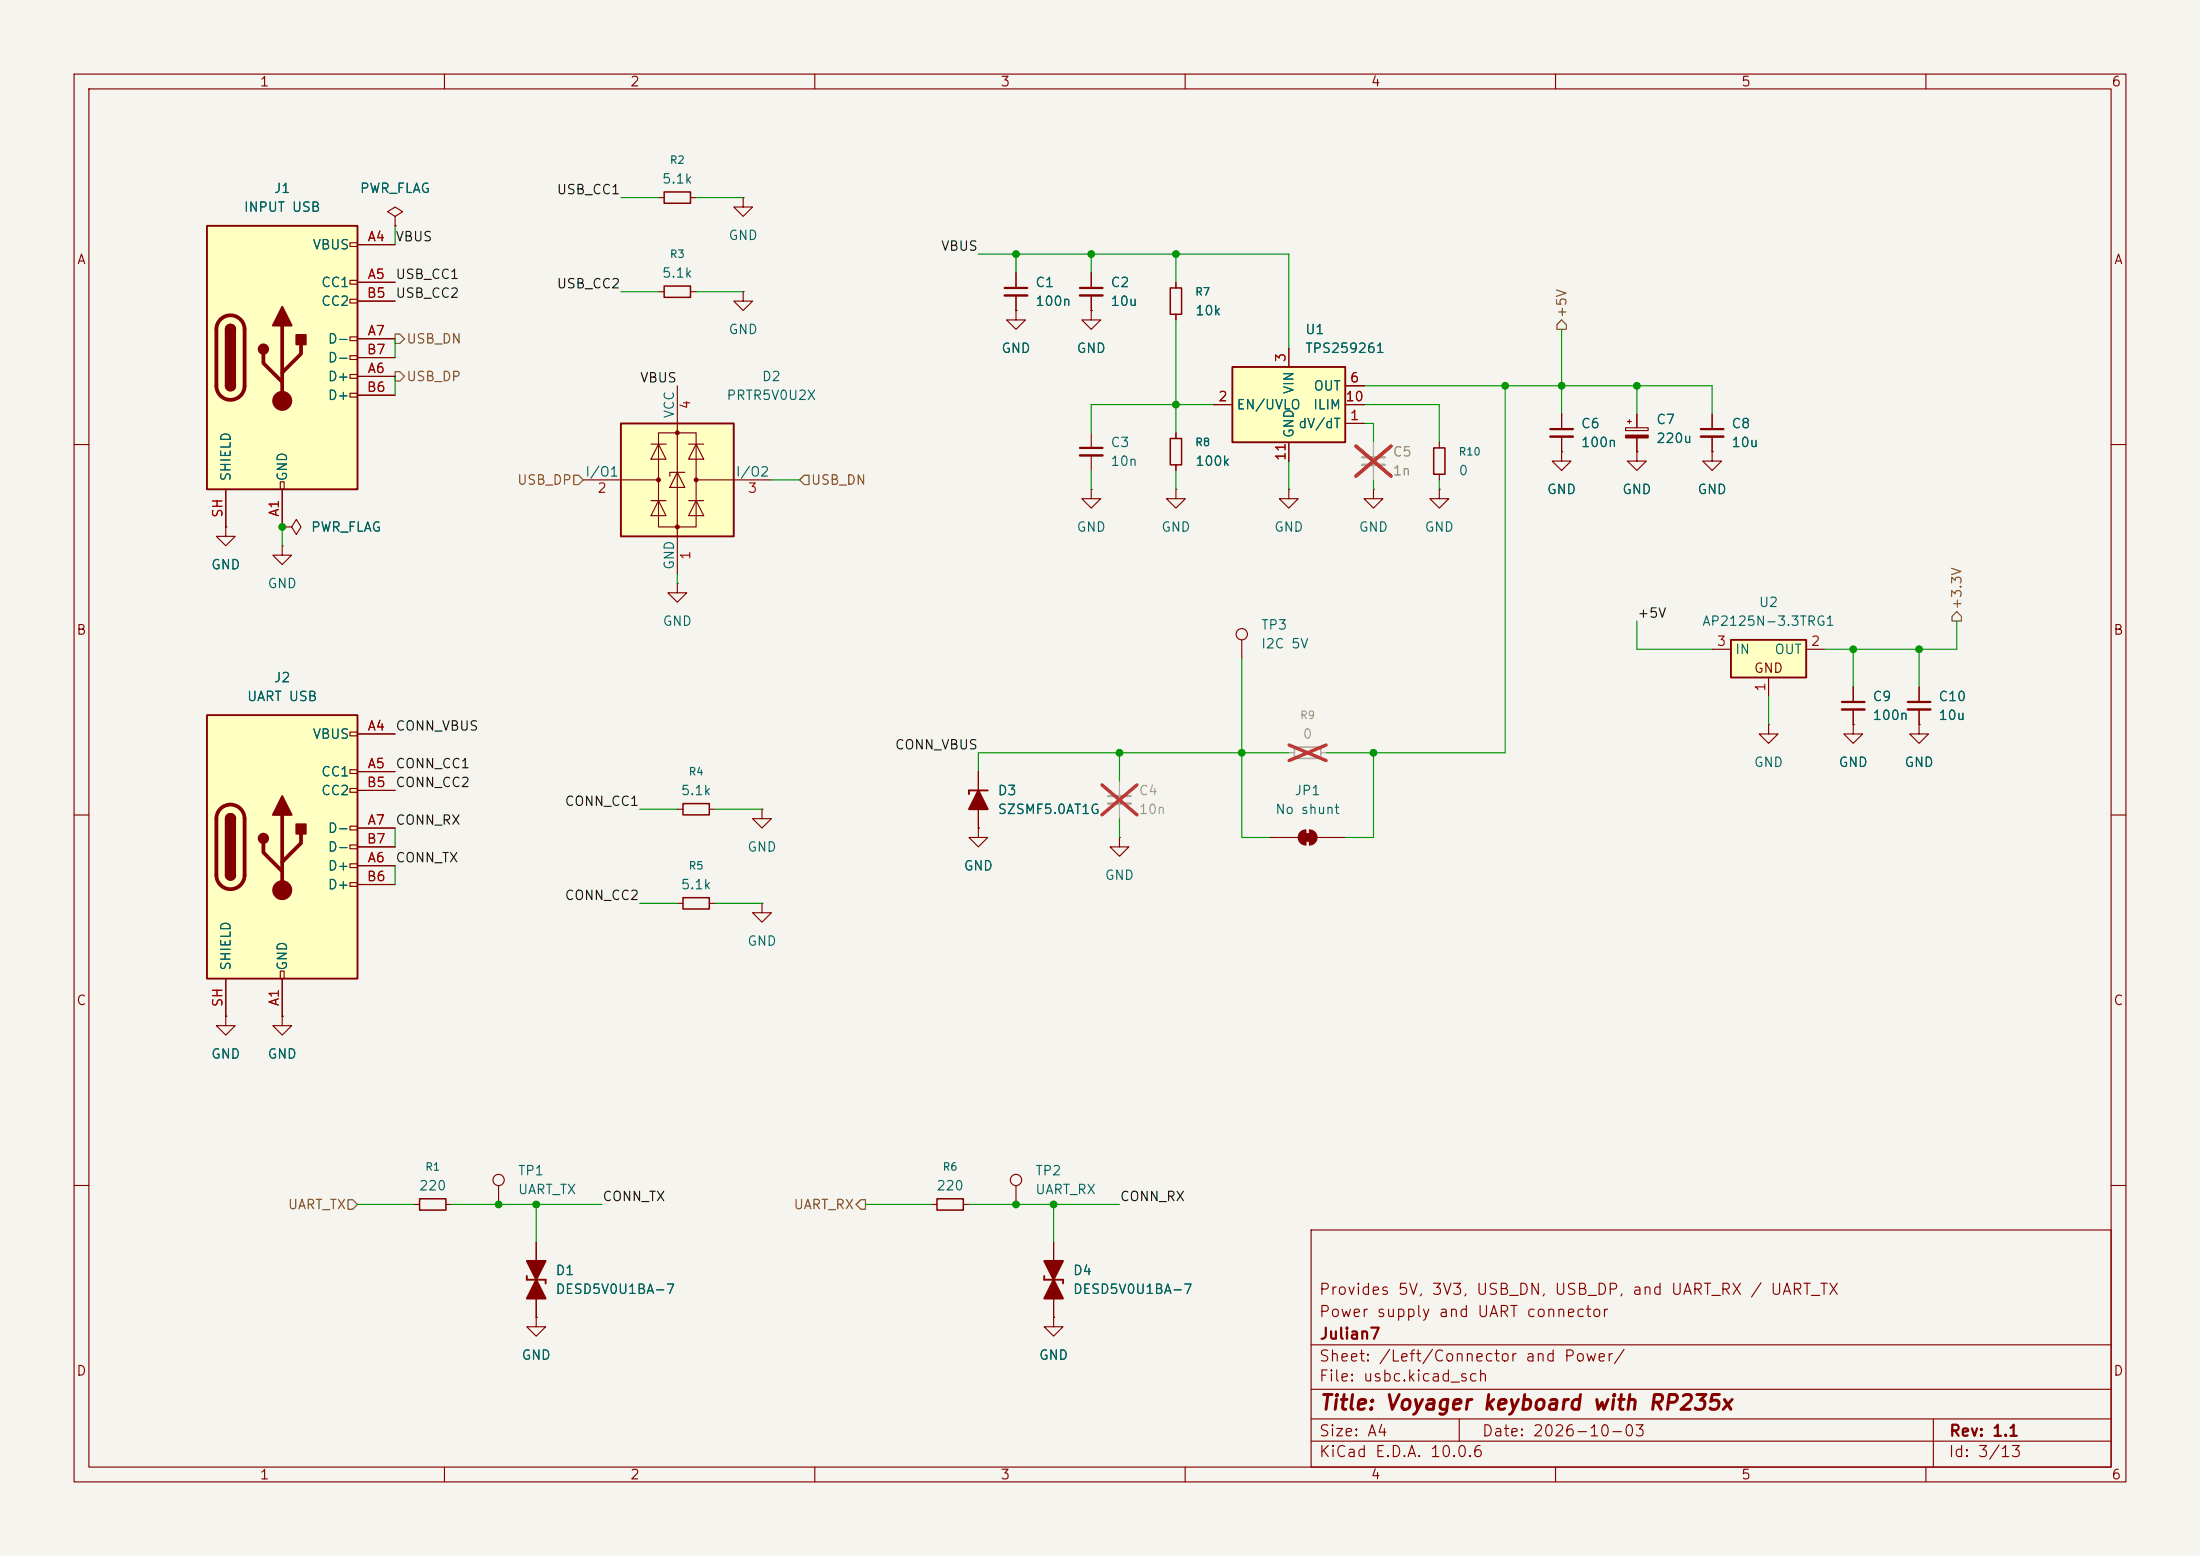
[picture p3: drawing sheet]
<svg xmlns="http://www.w3.org/2000/svg" width="297mm" height="210mm" viewBox="0 0 297 210" stroke-linecap="round" stroke-linejoin="round" font-family="sans-serif">
<path d="M0 0h297v210h-297z" fill="#f5f4ef" stroke="#f5f4ef" stroke-width=".14"/>
<g fill="none" stroke="#840000" stroke-width=".15">
<path d="M10 10h277v190h-277zM12 12h273v186h-273zM60 10v2M110 10v2M160 10v2M210 10v2M260 10v2M53.3 29.2l1.1-.6-1.1-.7-1 .7 1 .6v1.3M53.3 30.5h.1M100.3 39.4v1.2h1.3l-1.3 1.3-1.2-1.3h1.2M100.3 39.4h.1M137.2 36.8v2.1"/>
<path d="M137.2 39.9v2M137.2 41.9v1.3h1.2l-1.2 1.3-1.3-1.3h1.3M137.2 41.9h.1M210.8 55.9v2M210.8 58.9v2.1M10 60h2M147.3 66v1.3h1.3l-1.3 1.3-1.3-1.3h1.3M147.3 66h.1M158.7 66v1.3h1.3l-1.3 1.3-1.2-1.3h1.2M158.7 66h.1M210.8 61v1.2h1.3l-1.3 1.3-1.3-1.3h1.3M210.8 61h.1"/>
<path d="M285 60h2M10 110h2M285 110h2M10 160h2M125.7 162.6h.8M130 162.6h.8M177 166h108v32h-108zM285 160h2M60 198v2M110 198v2M160 198v2M177 194.5h108"/>
<path d="M177 191.5h108M177 187.5h108M177 181.5h108M197 191.5v3M210 198v2M260 198v2M261 191.5v6.5"/>
</g>
<path d="M135.6 38.9h3.1M209.3 57.9h3" fill="none" stroke="#840000" stroke-width=".3"/>
<path d="M135.6 39.9h3.1M209.3 58.9h3" fill="none" stroke="#840000" stroke-width=".33"/>
<path d="M126.5 161.8h3.5v1.5h-3.5z" fill="none" stroke="#840000" stroke-width=".2"/>
<path d="M27.9 30.5h20.4v35.5h-20.4z" fill="#ffffc2"/>
<g fill="none" stroke="#840000" stroke-width=".15">
<path d="M47.2 32.8h1.1v.5h-1.1zM47.2 37.8h1.1v.6h-1.1zM48.3 33h5M48.3 38.1h5M88.9 26.7h.8M88.9 39.4h.8M93.2 26.7h.8M93.2 39.4h.8M100.3 26.7v1.2h1.3l-1.3 1.3-1.2-1.3h1.2M100.3 26.7h.1M147.3 36.8v2.1M147.3 39.9v2"/>
<path d="M158.7 38.1v.8M47.2 40.4h1.1v.5h-1.1zM47.2 45.5h1.1v.5h-1.1zM47.2 48h1.1v.5h-1.1zM47.2 50.5h1.1v.6h-1.1zM47.2 53.1h1.1v.5h-1.1zM48.3 50.8h5M48.3 45.7h5M48.3 40.6h5M48.3 53.3h5M48.3 48.3h5M158.7 42.4v.8"/>
<path d="M158.7 58.4v.8M30.5 71.1v1.3h1.2l-1.2 1.3-1.3-1.3h1.3M30.5 71.1h.1M30.5 66v5.1M37.8 65h.6v1h-.6zM38.1 71.1h1.3l.6-1 .6 1-.6 1-.6-1M38.1 71.1h.1M38.1 73.7v1.2h1.3l-1.3 1.3-1.3-1.3h1.3M38.1 73.7h.1M38.1 66v5.1M158.7 62.7v.8"/>
</g>
<path d="M27.9 30.5h20.4v35.5h-20.4zM30.5 44.5a.64 .64 0 0 1 .6-.7 .64 .64 0 0 1 .6 .7M30.5 52.1a.64 .64 0 0 0 .6 .6 .64 .64 0 0 0 .6-.6" fill="none" stroke="#840000" stroke-width=".25"/>
<path d="M29.8 43.1a1.9 1.9 0 0 1 2-.4 1.9 1.9 0 0 1 1.2 1.8v7.6a1.91 1.91 0 0 1-1.9 1.9 1.91 1.91 0 0 1-1.9-1.9v-7.6a1.9 1.9 0 0 1 .6-1.4zM35.6 47.8v1.2l2.5 2.6M38.1 43.9v10.2M40.6 46.5v1.3l-2.5 2.5" fill="none" stroke="#840000" stroke-width=".51"/>
<g fill="#840000" stroke="#840000" stroke-width=".25">
<path d="M30.5 44.5h1.2v7.6h-1.2z"/>
<path d="M30.7 44a.64 .64 0 0 1 .7-.1 .64 .64 0 0 1 .3 .6h-1.2z"/>
<path d="M30.5 52.1h1.2a.64 .64 0 0 1-.6 .6 .64 .64 0 0 1-.6-.6z"/>
<path d="M38.1 41.4l1.3 2.5h-2.6z"/>
<path d="M40 45.2h1.3v1.3h-1.3z"/>
<circle cx="35.6" cy="47.1" r=".63"/>
</g>
<circle cx="38.1" cy="54.1" r="1.27" fill="#840000" stroke="#840000" stroke-width=".15"/>
<path d="M145.8 38.9h3" fill="none" stroke="#840000" stroke-width=".3"/>
<path d="M145.8 39.9h3" fill="none" stroke="#840000" stroke-width=".33"/>
<path d="M89.7 25.9h3.5v1.5h-3.5zM89.7 38.6h3.5v1.5h-3.5zM158 38.9h1.5v3.5h-1.5zM158 59.2h1.5v3.5h-1.5z" fill="none" stroke="#840000" stroke-width=".2"/>
<path d="M166.4 49.5h15.2v10.2h-15.2z" fill="#ffffc2"/>
<path d="M166.4 49.5h15.2v10.2h-15.2zM133.3 106.7h-2.5v.5M71.1 172.2v.5h2.6v.5M141 172.2v.5h2.5v.5" fill="none" stroke="#840000" stroke-width=".25"/>
<g fill="none" stroke="#840000" stroke-width=".15">
<path d="M163.8 54.6h2.6M174 47v2.5M174 59.7v2.5M181.6 57.2h2.5M181.6 54.6h2.5M181.6 52.1h2.5M194.3 59.7v.8M174 66v1.3h1.3l-1.3 1.3-1.3-1.3h1.3M174 66h.1M185.4 66v1.3h1.3l-1.3 1.3-1.3-1.3h1.3M185.4 66h.1M194.3 66v1.3h1.3l-1.3 1.3-1.3-1.3h1.3"/>
<path d="M194.3 66h.1M194.3 64v.8M167.6 86.4v2.5M132.1 104.1v7.7M171.4 113h3.9M176.3 112v2M176.8 112v2M177.8 113h3.8M72.4 177.8v1.3h1.3l-1.3 1.2-1.3-1.2h1.3M72.4 177.8h.1M72.4 167.6v2.6M72.4 171.5v2.5"/>
<path d="M72.4 175.3v2.5M137.2 160v2.6M142.2 177.8v1.3h1.3l-1.3 1.2-1.2-1.2h1.2M142.2 177.8h.1M142.2 167.6v2.6M142.2 171.5v2.5M142.2 175.3v2.5"/>
<circle cx="167.6" cy="85.6" r=".76"/>
<circle cx="137.2" cy="159.3" r=".76"/>
</g>
<path d="M183.9 61.7h3" fill="none" stroke="#9c9b98" stroke-width=".3"/>
<path d="M183.9 62.7h3" fill="none" stroke="#9c9b98" stroke-width=".33"/>
<path d="M185.4 59.7v2M185.4 62.7v2.1M174 101.6h.8M178.3 101.6h.8" fill="none" stroke="#9c9b98" stroke-width=".15"/>
<path d="M183.1 60.2l4.7 4.1M187.8 60.2l-4.7 4.1M174 100.5l5 2.2M179 100.5l-5 2.2" fill="none" stroke="#e12e31" stroke-width=".46"/>
<g fill="#840000" stroke="#840000" stroke-width=".25">
<path d="M142.2 172.7l1.3 2.6h-2.5z"/>
<path d="M141 170.2h2.5l-1.3 2.5z"/>
<path d="M72.4 172.7l1.3 2.6h-2.6z"/>
<path d="M71.1 170.2h2.6l-1.3 2.5z"/>
<path d="M132.1 106.7l1.2 2.5h-2.5z"/>
</g>
<path d="M193.5 60.5h1.6v3.5h-1.6z" fill="none" stroke="#840000" stroke-width=".2"/>
<path d="M174.8 100.8h3.5v1.6h-3.5z" fill="none" stroke="#9c9b98" stroke-width=".2"/>
<g fill="#840000" stroke="#840000" stroke-width=".15">
<path d="M176 112.5h1v1h-1z"/>
<path d="M175.6 112.3l.3-.2 .4-.1v2a1.02 1.02 0 0 1-1-.6 1.02 1.02 0 0 1 .3-1.1z"/>
<path d="M176.8 112a1.02 1.02 0 0 1 1 1 1.02 1.02 0 0 1-1 1z"/>
</g>
<path d="M83.8 57.2h15.3v15.2h-15.3z" fill="#ffffc2"/>
<path d="M83.8 57.2h15.3v15.2h-15.3z" fill="none" stroke="#840000" stroke-width=".25"/>
<g fill="none" stroke="#840000" stroke-width=".15">
<path d="M87.9 59.9h2M88.9 58.4h5.1v12.7h-5.1zM88.9 59.9l1 2.1h-2zM91.4 52.1v25.4M93 59.9h2M94 59.9l1 2.1h-2zM147.3 41.9v1.3h1.3l-1.3 1.3-1.3-1.3h1.3M147.3 41.9h.1M147.3 58.4v2.1M78.7 64.8h10.2M87.9 67.6h2M88.9 67.6l1 2h-2z"/>
<path d="M91.4 63.8l1.1 2h-2.1zM92.5 63.8h-2.1v.5M93 67.6h2M94 67.6l1 2h-2zM94 64.8h10.1M147.3 61.5v2M238.8 97.8v1.3h1.2l-1.2 1.2-1.3-1.2h1.3M238.8 97.8h.1M250.2 97.8v1.3h1.3l-1.3 1.2-1.3-1.2h1.3M250.2 97.8h.1M259.1 92.7v2M259.1 95.8v2"/>
<path d="M132.1 111.8v1.2h1.2l-1.2 1.3-1.3-1.3h1.3M132.1 111.8h.1M151.1 113v1.3h1.3l-1.3 1.3-1.2-1.3h1.2M151.1 113h.1M91.4 121.9h.8M95.8 121.9h.7M102.9 121.9v1.3h1.2l-1.2 1.3-1.3-1.3h1.3M102.9 121.9h.1M67.3 160v2.6"/>
<circle cx="67.3" cy="159.3" r=".76"/>
</g>
<g fill="#840000" stroke="#840000" stroke-width=".15">
<circle cx="88.9" cy="64.8" r=".25"/>
<circle cx="91.4" cy="58.4" r=".25"/>
<circle cx="91.4" cy="71.1" r=".25"/>
<circle cx="94" cy="64.8" r=".25"/>
</g>
<path d="M149.6 107.4h3.1" fill="none" stroke="#9c9b98" stroke-width=".3"/>
<path d="M149.6 108.5h3.1" fill="none" stroke="#9c9b98" stroke-width=".33"/>
<path d="M151.1 105.4v2M151.1 108.5v2" fill="none" stroke="#9c9b98" stroke-width=".15"/>
<path d="M148.8 105.9l4.7 4.1M153.5 105.9l-4.7 4.1" fill="none" stroke="#e12e31" stroke-width=".46"/>
<path d="M92.2 121.2h3.6v1.5h-3.6z" fill="none" stroke="#840000" stroke-width=".2"/>
<path d="M145.8 60.5h3M257.6 94.7h3" fill="none" stroke="#840000" stroke-width=".3"/>
<path d="M145.8 61.5h3M257.6 95.8h3" fill="none" stroke="#840000" stroke-width=".33"/>
<path d="M233.7 86.4h10.1v5h-10.1z" fill="#ffffc2"/>
<path d="M233.7 86.4h10.1v5h-10.1z" fill="none" stroke="#840000" stroke-width=".25"/>
<g fill="none" stroke="#840000" stroke-width=".15">
<path d="M219.5 57.7h3v.4h-3zM219.7 56.9h.5M220 56.6v.6M221 55.9v1.8M221 59.1v1.9M231.1 55.9v2M231.1 58.9v2.1M91.4 78.7v1.3h1.3l-1.3 1.3-1.2-1.3h1.2M91.4 78.7h.1M221 61v1.2h1.2l-1.2 1.3-1.3-1.3h1.3M221 61h.1M231.1 61v1.2h1.3l-1.3 1.3-1.2-1.3h1.2"/>
<path d="M231.1 61h.1M231.1 87.6h2.6M238.8 91.4v2.6M243.8 87.6h2.6M250.2 92.7v2M250.2 95.8v2M259.1 97.8v1.3h1.2l-1.2 1.2-1.3-1.2h1.3M259.1 97.8h.1M91.4 109.2h.8M95.8 109.2h.7"/>
</g>
<path d="M229.6 57.9h3.1M248.7 94.7h3" fill="none" stroke="#840000" stroke-width=".3"/>
<path d="M229.6 58.9h3.1M248.7 95.8h3" fill="none" stroke="#840000" stroke-width=".33"/>
<path d="M219.5 58.7h3v.4h-3z" fill="#840000" stroke="#840000" stroke-width=".15"/>
<path d="M92.2 108.5h3.6v1.5h-3.6z" fill="none" stroke="#840000" stroke-width=".2"/>
<path d="M27.9 96.5h20.4v35.6h-20.4z" fill="#ffffc2"/>
<g fill="none" stroke="#840000" stroke-width=".15">
<path d="M48.3 33h5M48.3 38.1h5M53.3 30.5h.1M137.2 36.8v2.1M137.2 39.9v2M147.3 36.8v2.1M147.3 39.9v2M158.7 38.1v.8M48.3 50.8h5M48.3 45.7h5M48.3 40.6h5M48.3 53.3h5"/>
<path d="M48.3 48.3h5M137.2 41.9h.1M147.3 41.9h.1M158.7 42.4v.8M158.7 58.4v.8M163.8 54.6h2.6M174 47v2.5M174 59.7v2.5M181.6 57.2h2.5M181.6 54.6h2.5M181.6 52.1h2.5M210.8 55.9v2"/>
<path d="M210.8 58.9v2.1M221 55.9v1.8M221 59.1v1.9M231.1 55.9v2M231.1 58.9v2.1M30.5 71.1h.1M30.5 66v5.1M38.1 71.1h.1M38.1 66v5.1M158.7 62.7v.8M210.8 61h.1M221 61h.1"/>
<path d="M231.1 61h.1M47.2 98.8h1.1v.5h-1.1zM48.3 99.1h5M250.2 97.8h.1M250.2 92.7v2M250.2 95.8v2M259.1 97.8h.1M259.1 92.7v2M259.1 95.8v2M47.2 103.9h1.1v.5h-1.1zM47.2 106.4h1.1v.5h-1.1zM47.2 111.5h1.1v.5h-1.1z"/>
<path d="M47.2 114h1.1v.6h-1.1zM47.2 116.6h1.1v.5h-1.1zM47.2 119.1h1.1v.5h-1.1zM48.3 104.1h5M48.3 116.8h5M48.3 111.8h5M48.3 106.7h5M48.3 119.4h5M48.3 114.3h5M102.9 109.2v1.3h1.2l-1.2 1.3-1.3-1.3h1.3M102.9 109.2h.1M132.1 111.8h.1"/>
<path d="M132.1 104.1v2.6M132.1 109.2v2.6M30.5 137.2v1.2h1.2l-1.2 1.3-1.3-1.3h1.3M30.5 137.2h.1M30.5 132.1v5.1M37.8 131.1h.6v1h-.6zM38.1 137.2v1.2h1.3l-1.3 1.3-1.3-1.3h1.3M38.1 137.2h.1M38.1 132.1v5.1M55.9 162.6h.7M60.2 162.6h.8M72.4 177.8h.1"/>
<path d="M72.4 167.6v2.6M72.4 175.3v2.5M142.2 177.8h.1M142.2 167.6v2.6M142.2 175.3v2.5"/>
</g>
<path d="M27.9 96.5h20.4v35.6h-20.4zM30.5 110.5a.64 .64 0 0 1 .6-.6 .64 .64 0 0 1 .6 .6M30.5 118.1a.64 .64 0 0 0 .6 .6 .64 .64 0 0 0 .6-.6" fill="none" stroke="#840000" stroke-width=".25"/>
<path d="M29.8 109.2a1.9 1.9 0 0 1 2-.5 1.9 1.9 0 0 1 1.2 1.8v7.6a1.91 1.91 0 0 1-1.9 1.9 1.91 1.91 0 0 1-1.9-1.9v-7.6a1.9 1.9 0 0 1 .6-1.3zM35.6 113.8v1.3l2.5 2.5M38.1 110v10.1M40.6 112.5v1.3l-2.5 2.5" fill="none" stroke="#840000" stroke-width=".51"/>
<g fill="#840000" stroke="#840000" stroke-width=".25">
<path d="M30.5 110.5h1.2v7.6h-1.2z"/>
<path d="M30.7 110a.64 .64 0 0 1 .7-.1 .64 .64 0 0 1 .3 .6h-1.2z"/>
<path d="M30.5 118.1h1.2a.64 .64 0 0 1-.6 .6 .64 .64 0 0 1-.6-.6z"/>
<path d="M38.1 107.4l1.3 2.6h-2.6z"/>
<path d="M40 111.3h1.3v1.2h-1.3z"/>
<circle cx="35.6" cy="113.2" r=".63"/>
</g>
<circle cx="38.1" cy="120.1" r="1.27" fill="#840000" stroke="#840000" stroke-width=".15"/>
<path d="M56.6 161.8h3.6v1.5h-3.6z" fill="none" stroke="#840000" stroke-width=".2"/>
<path d="M53.3 45.1h.7l.6 .6-.6 .7h-.7zM53.3 50.2h.7l.6 .6-.6 .6h-.7zM210.8 43.2l.7 .6v.7h-1.3v-.7zM77.5 64.1h.6l.6 .7-.6 .6h-.6zM107.9 64.8l.7-.7h.6v1.3h-.6zM263.5 83.2l.7-.6 .6 .6v.6h-1.3zM47 161.9h.6l.7 .7-.7 .6h-.6zM116.2 161.9h.6v1.3h-.6l-.6-.6z" fill="none" stroke="#725600" stroke-width=".15"/>
<g fill="none" stroke="#009600" stroke-width=".15">
<path d="M53.3 30.5v2.5M83.8 39.4h5.1M83.8 26.7h5.1M94 39.4h6.3M94 26.7h6.3M132.1 34.3h41.9v12.7M137.2 34.3v2.5M147.3 34.3v2.5M158.7 34.3v3.8M53.3 45.7v2.6M53.3 50.8v2.5M158.7 43.2v15.2"/>
<path d="M163.8 54.6h-16.5v3.8M184.1 52.1h47v3.8M184.1 54.6h10.2v5.1M184.1 57.2h1.3v2.5M203.2 52.1v49.5h-24.1M210.8 44.5v11.4M221 52.1v3.8M38.1 71.1v2.6M91.4 77.5v1.2M104.1 64.8h3.8M147.3 63.5v2.5M158.7 63.5v2.5"/>
<path d="M174 62.2v3.8M185.4 64.8v1.2M194.3 64.8v1.2M167.6 88.9v24.1h3.8M221 83.8v3.8h10.1M238.8 94v3.8M250.2 87.6v5.1M259.1 87.6v5.1M264.2 83.8v3.8h-17.8M53.3 111.8v2.5M53.3 116.8v2.6M86.4 109.2h5"/>
<path d="M96.5 109.2h6.4M151.1 101.6v3.8M151.1 110.5v2.5M174 101.6h-41.9v2.5M185.4 101.6v11.4h-3.8M86.4 121.9h5M96.5 121.9h6.4M48.3 162.6h7.6M61 162.6h20.3M72.4 162.6v5M116.8 162.6h8.9M130.8 162.6h20.3"/>
<path d="M142.2 162.6v5"/>
</g>
<path d="M185.4 59.7v2M185.4 62.7v2.1" fill="none" stroke="#9c9b98" stroke-width=".15"/>
<path d="M183.1 60.2l4.7 4.1M187.8 60.2l-4.7 4.1" fill="none" stroke="#e12e31" stroke-width=".46"/>
<g fill="#009600" stroke="#009600" stroke-width=".14">
<circle cx="38.1" cy="71.1" r=".46"/>
<circle cx="210.8" cy="52.1" r=".46"/>
<circle cx="203.2" cy="52.1" r=".46"/>
<circle cx="167.6" cy="101.6" r=".46"/>
<circle cx="72.4" cy="162.6" r=".46"/>
<circle cx="250.2" cy="87.6" r=".46"/>
<circle cx="185.4" cy="101.6" r=".46"/>
<circle cx="221" cy="52.1" r=".46"/>
<circle cx="259.1" cy="87.6" r=".46"/>
<circle cx="151.1" cy="101.6" r=".46"/>
<circle cx="67.3" cy="162.6" r=".46"/>
<circle cx="137.2" cy="162.6" r=".46"/>
<circle cx="142.2" cy="162.6" r=".46"/>
<circle cx="158.7" cy="34.3" r=".46"/>
<circle cx="137.2" cy="34.3" r=".46"/>
<circle cx="158.7" cy="54.6" r=".46"/>
<circle cx="147.3" cy="34.3" r=".46"/>
</g>
<text font-size="2" fill="#840000" x="178" y="190.8">Title: Voyager keyboard with RP235x</text>
<g font-size="1.5" fill="#840000">
<text x="178" y="178.1">Power supply and UART connector</text>
<text x="178" y="175.1">Provides 5V, 3V3, USB_DN, USB_DP, and UART_RX / UART_TX</text>
<text x="178" y="184.1">Sheet: /Left/Connector and Power/</text>
<text x="178" y="181.1">Julian7</text>
<text x="178" y="186.8">File: usbc.kicad_sch</text>
<text x="178" y="197">KiCad E.D.A. 10.0.6</text>
<text x="178" y="194.2">Size: A4</text>
<text x="200" y="194.2">Date: 2026-10-03</text>
<text x="263" y="197">Id: 3/13</text>
<text x="263" y="194.2">Rev: 1.1</text>
</g>
<g font-size="1.3" fill="#840000">
<text x="35" y="12">1</text>
<text x="85" y="12">2</text>
<text x="135" y="12">3</text>
<text x="185" y="12">4</text>
<text x="235" y="12">5</text>
<text x="285" y="12">6</text>
<text x="10.3" y="36">A</text>
<text x="285.3" y="36">A</text>
<text x="10.2" y="86">B</text>
<text x="285.2" y="86">B</text>
<text x="236.7" y="91.1">GND</text>
<text x="10.2" y="136">C</text>
<text x="285.2" y="136">C</text>
<text x="10.2" y="186">D</text>
<text x="285.2" y="186">D</text>
<text x="35" y="200">1</text>
<text x="85" y="200">2</text>
<text x="135" y="200">3</text>
<text x="185" y="200">4</text>
<text x="235" y="200">5</text>
<text x="285" y="200">6</text>
</g>
<g font-size="1.3" fill="#006464">
<text x="32.8" y="28.9">INPUT USB</text>
<text x="36.9" y="26.4">J1</text>
<text x="48.5" y="26.4">PWR_FLAG</text>
<text x="89.3" y="25.1">5.1k</text>
<text x="42.1" y="34">VBUS</text>
<text x="98.3" y="32.7">GND</text>
<text x="43.3" y="39.1">CC1</text>
<text x="43.3" y="41.6">CC2</text>
<text x="89.3" y="37.8">5.1k</text>
<text x="139.7" y="39.1">C1</text>
<text x="139.7" y="41.6">100n</text>
<text x="149.8" y="39.1">C2</text>
<text x="149.8" y="41.6">10u</text>
<text x="44.2" y="46.7">D-</text>
<text x="98.3" y="45.4">GND</text>
<text x="135.1" y="48">GND</text>
<text x="145.3" y="48">GND</text>
<text x="161.3" y="42.9">10k</text>
<text x="176.1" y="45.4">U1</text>
<text x="176.1" y="48">TPS259261</text>
<text x="44.2" y="51.8">D+</text>
<text x="44.2" y="49.2">D-</text>
<text x="102.8" y="51.8">D2</text>
<text x="175" y="53.3" transform="rotate(-90 175 53.3)">VIN</text>
<text x="177.2" y="53">OUT</text>
<text x="44.2" y="54.3">D+</text>
<text x="91.3" y="56.6" transform="rotate(-90 91.3 56.6)">VCC</text>
<text x="98" y="54.3">PRTR5V0U2X</text>
<text x="166.9" y="55.6">EN/UVLO</text>
<text x="175" y="59.2" transform="rotate(-90 175 59.2)">GND</text>
<text x="175.2" y="58.1">dV/dT</text>
<text x="177.2" y="55.6">ILIM</text>
<text x="213.3" y="58.1">C6</text>
<text x="223.5" y="57.6">C7</text>
<text x="233.7" y="58.1">C8</text>
<text x="31.4" y="65.1" transform="rotate(-90 31.4 65.1)">SHIELD</text>
<text x="39.1" y="65.1" transform="rotate(-90 39.1 65.1)">GND</text>
<text x="78.9" y="64.6">I/O1</text>
<text x="99.2" y="64.6">I/O2</text>
<text x="149.8" y="60.7">C3</text>
<text x="149.8" y="63.2">10n</text>
<text x="161.3" y="63.2">100k</text>
<text x="196.8" y="64.5">0</text>
<text x="213.3" y="60.7">100n</text>
<text x="223.5" y="60.1">220u</text>
<text x="233.7" y="60.7">10u</text>
<text x="208.8" y="67">GND</text>
<text x="218.9" y="67">GND</text>
<text x="229.1" y="67">GND</text>
<text x="28.4" y="77.2">GND</text>
<text x="41.9" y="72.1">PWR_FLAG</text>
<text x="91.3" y="77" transform="rotate(-90 91.3 77)">GND</text>
<text x="145.3" y="72.1">GND</text>
<text x="156.7" y="72.1">GND</text>
<text x="171.9" y="72.1">GND</text>
<text x="183.4" y="72.1">GND</text>
<text x="192.2" y="72.1">GND</text>
<text x="36" y="79.7">GND</text>
<text x="237.4" y="82.2">U2</text>
<text x="89.4" y="84.8">GND</text>
<text x="170.2" y="85.3">TP3</text>
<text x="170.2" y="87.8">I2C 5V</text>
<text x="229.7" y="84.8">AP2125N-3.3TRG1</text>
<text x="234.2" y="88.6">IN</text>
<text x="239.5" y="88.6">OUT</text>
<text x="33.3" y="94.9">UART USB</text>
<text x="36.9" y="92.4">J2</text>
<text x="252.7" y="94.9">C9</text>
<text x="261.6" y="94.9">C10</text>
<text x="42.1" y="100">VBUS</text>
<text x="252.7" y="97.5">100n</text>
<text x="261.6" y="97.5">10u</text>
<text x="43.3" y="105.1">CC1</text>
<text x="43.3" y="107.6">CC2</text>
<text x="91.8" y="107.6">5.1k</text>
<text x="134.6" y="107.6">D3</text>
<text x="174.7" y="107.6">JP1</text>
<text x="236.7" y="103.8">GND</text>
<text x="248.1" y="103.8">GND</text>
<text x="257" y="103.8">GND</text>
<text x="44.2" y="112.7">D-</text>
<text x="134.6" y="110.2">SZSMF5.0AT1G</text>
<text x="172.1" y="110.2">No shunt</text>
<text x="44.2" y="117.8">D+</text>
<text x="44.2" y="115.3">D-</text>
<text x="100.8" y="115.3">GND</text>
<text x="130" y="117.8">GND</text>
<text x="149.1" y="119.1">GND</text>
<text x="44.2" y="120.3">D+</text>
<text x="91.8" y="120.3">5.1k</text>
<text x="31.4" y="131.1" transform="rotate(-90 31.4 131.1)">SHIELD</text>
<text x="39.1" y="131.1" transform="rotate(-90 39.1 131.1)">GND</text>
<text x="100.8" y="128">GND</text>
<text x="28.4" y="143.2">GND</text>
<text x="36" y="143.2">GND</text>
<text x="56.5" y="161">220</text>
<text x="69.8" y="159">TP1</text>
<text x="69.8" y="161.5">UART_TX</text>
<text x="126.3" y="161">220</text>
<text x="139.7" y="159">TP2</text>
<text x="139.7" y="161.5">UART_RX</text>
<text x="74.9" y="172.4">D1</text>
<text x="144.8" y="172.4">D4</text>
<text x="74.9" y="175">DESD5V0U1BA-7</text>
<text x="144.8" y="175">DESD5V0U1BA-7</text>
<text x="70.3" y="183.8">GND</text>
<text x="140.2" y="183.8">GND</text>
</g>
<g font-size="1.3" fill="#0f0f0f">
<text x="75.1" y="26.5">USB_CC1</text>
<text x="53.3" y="32.9">VBUS</text>
<text x="127" y="34.2">VBUS</text>
<text x="53.3" y="38">USB_CC1</text>
<text x="53.3" y="40.5">USB_CC2</text>
<text x="75.1" y="39.2">USB_CC2</text>
<text x="86.3" y="51.9">VBUS</text>
<text x="221" y="83.7">+5V</text>
<text x="53.3" y="98.9">CONN_VBUS</text>
<text x="120.7" y="101.5">CONN_VBUS</text>
<text x="53.3" y="106.6">CONN_CC2</text>
<text x="53.3" y="104">CONN_CC1</text>
<text x="53.3" y="111.6">CONN_RX</text>
<text x="76.2" y="109.1">CONN_CC1</text>
<text x="53.3" y="116.7">CONN_TX</text>
<text x="76.2" y="121.8">CONN_CC2</text>
<text x="81.3" y="162.4">CONN_TX</text>
<text x="151.1" y="162.4">CONN_RX</text>
</g>
<g font-size="1.3" fill="#a90000">
<text x="49.5" y="32.9">A4</text>
<text x="49.4" y="40.5">B5</text>
<text x="49.5" y="38">A5</text>
<text x="49.5" y="45.6">A7</text>
<text x="49.4" y="53.2">B6</text>
<text x="49.4" y="48.1">B7</text>
<text x="49.5" y="50.7">A6</text>
<text x="173.9" y="49" transform="rotate(-90 173.9 49)">3</text>
<text x="182.1" y="51.9">6</text>
<text x="93.5" y="55.3" transform="rotate(-90 93.5 55.3)">4</text>
<text x="164.4" y="54.5">2</text>
<text x="181.5" y="54.5">10</text>
<text x="182.1" y="57">1</text>
<text x="173.9" y="62.3" transform="rotate(-90 173.9 62.3)">11</text>
<text x="30.3" y="70" transform="rotate(-90 30.3 70)">SH</text>
<text x="38" y="69.9" transform="rotate(-90 38 69.9)">A1</text>
<text x="80.5" y="66.8">2</text>
<text x="100.9" y="66.8">3</text>
<text x="93.5" y="75.7" transform="rotate(-90 93.5 75.7)">1</text>
<text x="231.7" y="87.5">3</text>
<text x="244.4" y="87.5">2</text>
<text x="238.6" y="93.4" transform="rotate(-90 238.6 93.4)">1</text>
<text x="49.5" y="98.9">A4</text>
<text x="49.4" y="106.5">B5</text>
<text x="49.5" y="104">A5</text>
<text x="49.5" y="111.6">A7</text>
<text x="49.4" y="119.2">B6</text>
<text x="49.4" y="114.2">B7</text>
<text x="49.5" y="116.7">A6</text>
<text x="30.3" y="136" transform="rotate(-90 30.3 136)">SH</text>
<text x="38" y="135.9" transform="rotate(-90 38 135.9)">A1</text>
</g>
<g font-size="1.3" fill="#725600">
<text x="54.8" y="46.7">USB_DN</text>
<text x="211.8" y="43" transform="rotate(-90 211.8 43)">+5V</text>
<text x="54.8" y="51.8">USB_DP</text>
<text x="69.7" y="65.7">USB_DP</text>
<text x="109.4" y="65.7">USB_DN</text>
<text x="265.1" y="82.4" transform="rotate(-90 265.1 82.4)">+3.3V</text>
<text x="38.8" y="163.5">UART_TX</text>
<text x="107" y="163.5">UART_RX</text>
</g>
<g font-size="1.3" fill="#939391">
<text x="187.9" y="61.9">C5</text>
<text x="187.9" y="64.5">1n</text>
<text x="175.8" y="100">0</text>
<text x="153.7" y="107.6">C4</text>
<text x="153.7" y="110.2">10n</text>
</g>
<g font-size="1" fill="#006464">
<text x="90.3" y="22.4">R2</text>
<text x="90.3" y="35.1">R3</text>
<text x="161.3" y="40.1">R7</text>
<text x="161.3" y="60.5">R8</text>
<text x="196.8" y="61.7">R10</text>
<text x="92.9" y="104.9">R4</text>
<text x="92.9" y="117.6">R5</text>
<text x="57.3" y="158.2">R1</text>
<text x="127.2" y="158.2">R6</text>
</g>
<text font-size="1" fill="#939391" x="175.4" y="97.3">R9</text>
</svg>
